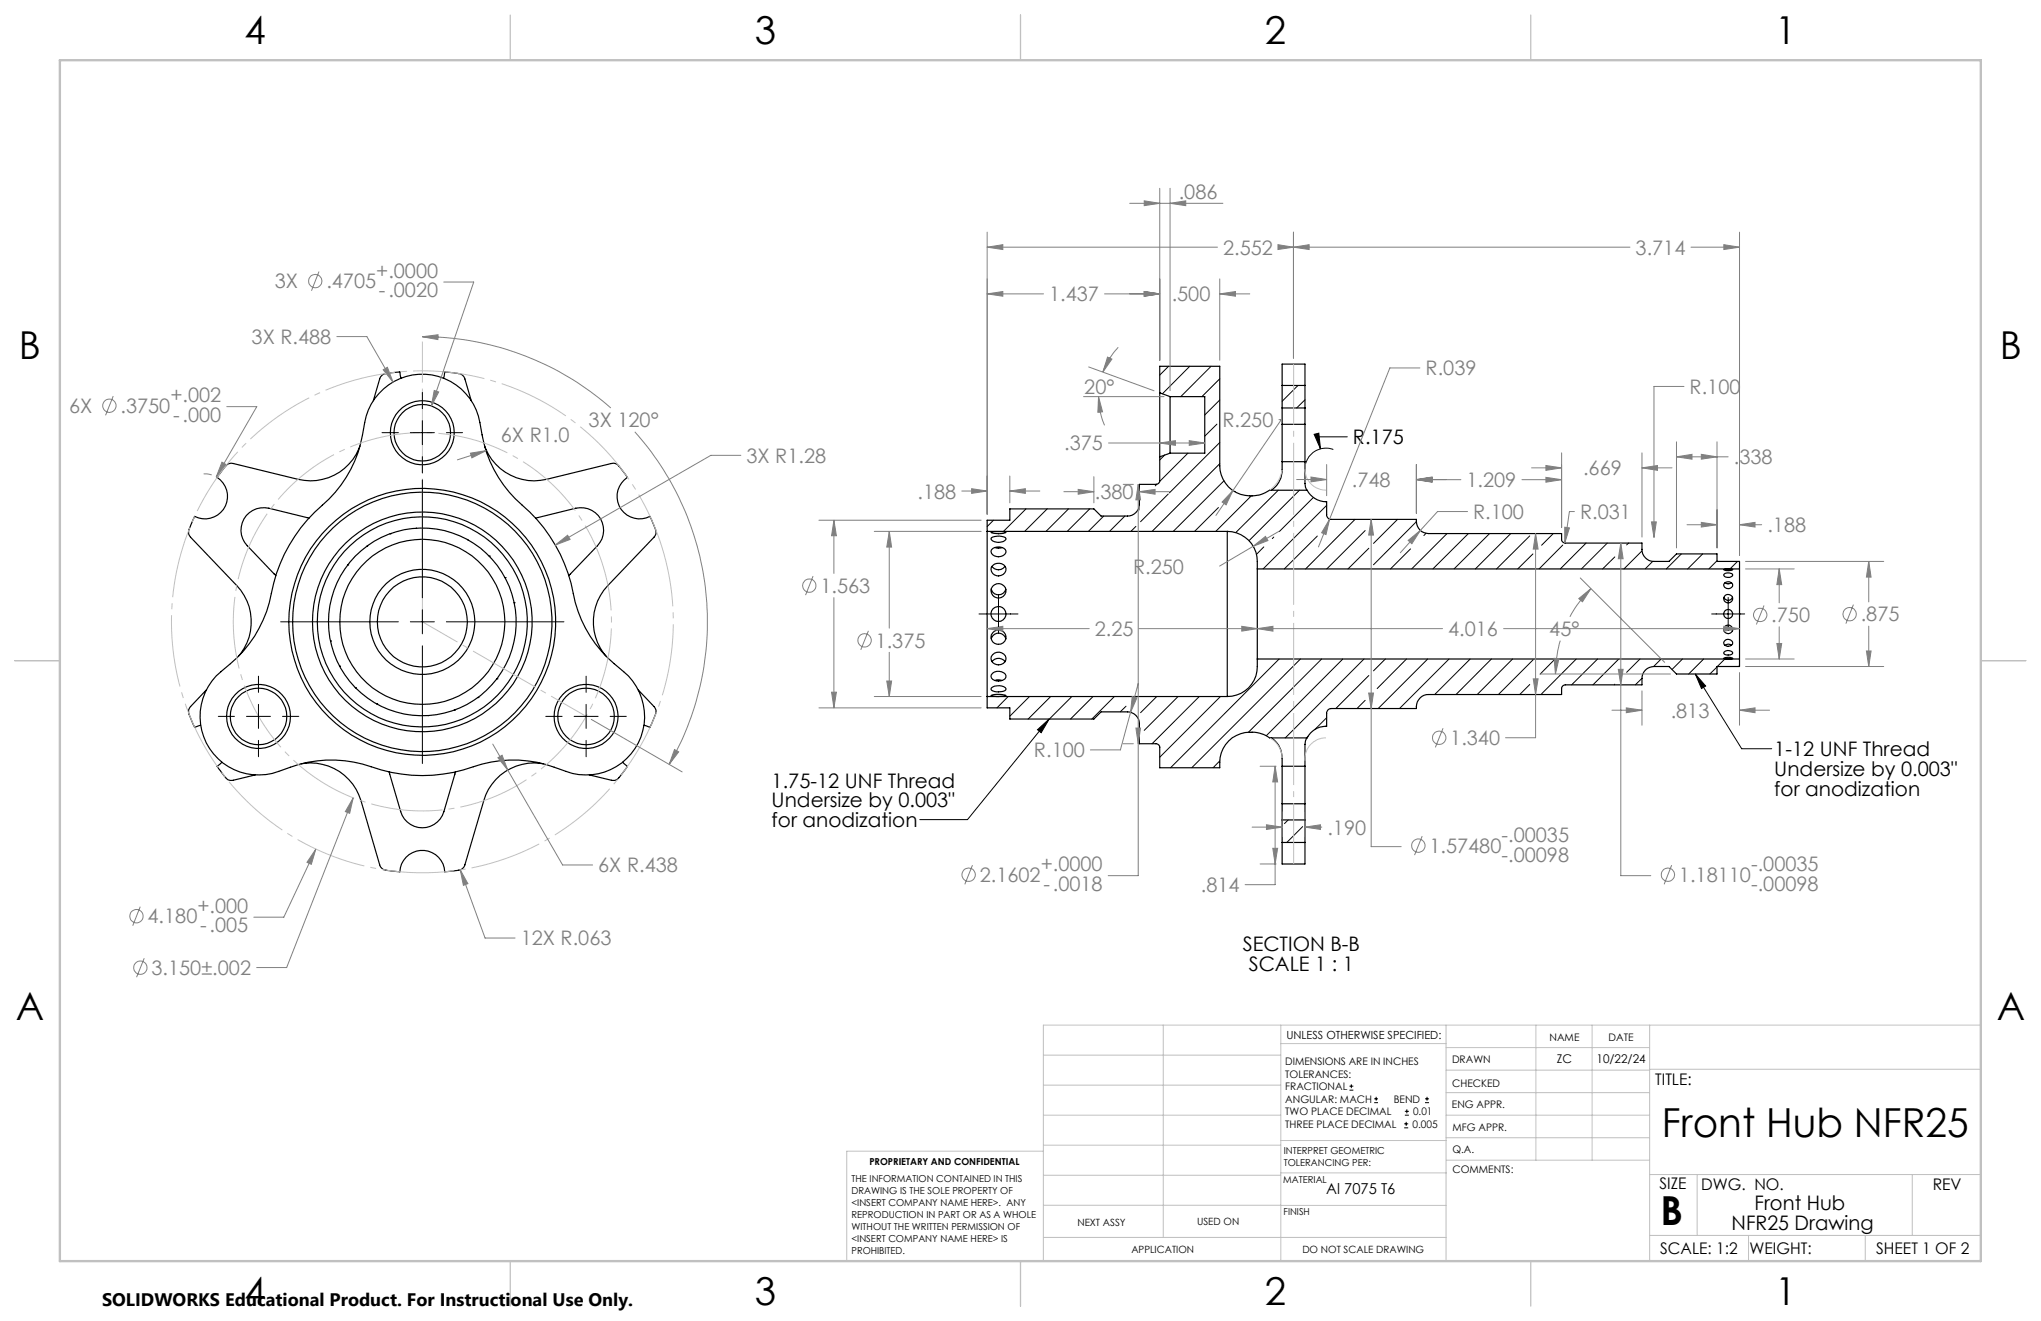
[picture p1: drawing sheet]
<svg xmlns="http://www.w3.org/2000/svg" width="432mm" height="279mm" viewBox="0 0 432 279" stroke-linecap="round" stroke-linejoin="round" font-family="sans-serif">
<g fill="none" stroke="#000" stroke-width=".25">
<path d="M76.2 94.3a11.1 11.1 0 0 1-13.1 7.1l-13.7-3.4a1.78 1.78 0 0 0-2.1 1.2l-1.4 1.8a4.8 4.8 0 0 1 1.6 6.4 4.8 4.8 0 0 1-6.3 1.8l-.6 1.4a3.6 3.6 0 0 0-.6 2.5l.3 .5 9.8 10.3a11.1 11.1 0 0 1 .4 14.8M80.2 83.3a12.4 12.4 0 0 1 12.6-3.7 12.4 12.4 0 0 1 8.7 9.8 26.4 26.4 0 0 0 9 17.5 33.6 33.6 0 0 1 11.2 20.6 26.8 26.8 0 0 0 10.2 14.6 12.4 12.4 0 0 1 2.8 15.6 12.4 12.4 0 0 1-14.9 5.5 27.1 27.1 0 0 0-17.8-1.6 34.5 34.5 0 0 1-19.2 1.8l-2.2-.6a27.3 27.3 0 0 0-17.3-1.1 41 41 0 0 1-7.1 2.1 12.4 12.4 0 0 1-12.9-7.3 12.4 12.4 0 0 1 3.4-14.4 26.1 26.1 0 0 0 10.7-16.5 33.6 33.6 0 0 1 12.2-20.1 26.5 26.5 0 0 0 7.6-16.1 12 12 0 0 1 3-6.1zM84.8 80l-.2-1.3-1.5 .1a3.8 3.8 0 0 0-2.5 .8l-.3 .6-1.3 4.5M93.8 80l.3-1.3 1.5 .1a3.8 3.8 0 0 1 2.4 .8l.4 .6 1.3 4.5M102.5 94.3a11.1 11.1 0 0 0 13.1 7.1l13.7-3.4a1.78 1.78 0 0 1 2.1 1.2l1.4 1.8a4.8 4.8 0 0 0-1.6 6.4 4.8 4.8 0 0 0 6.3 1.8l.6 1.4a3.6 3.6 0 0 1 .6 2.5l-.3 .5-9.8 10.3a11.1 11.1 0 0 0-.4 14.8M245.4 83.1v-5.6h12.7v21a6.7 6.7 0 0 0 10.5 5.2h7.9a4.6 4.6 0 0 0 4.2 2.4v2.8a.96 .96 0 0 0 1 1h17.9a2.65 2.65 0 0 0 2.6 3h28.2v1.2a.78 .78 0 0 0 .8 .8h16.2a3.5 3.5 0 0 0 .7 3.1 2.33 2.33 0 0 0 1.8 .7h3.2l1.6-1.5h8.6v1.5h4.7v1.6M245.4 96.6v5a.78 .78 0 0 1-.8 .8h-3.5v4.2a2.53 2.53 0 0 1-2.6 2.5h-5.6l-1.5-1.5h-17.8v2.4h-4.8v2.4M245.4 83.1v13.5M245.4 83.1l2.1 .8M247.5 83.9v11.9M247.5 83.9h7.4v11.9h-7.4M247.5 95.8l-2.1 .8"/>
<path d="M271.3 97.6v.9a5.4 5.4 0 0 1-2.4 5.2M271.3 86.3v3.4M271.3 81.5v-4.5h4.8v4.5M271.3 89.7h4.8M271.3 86.3h4.8M271.3 81.5h4.8M271.3 81.5v4.8M271.3 89.7v7.9M271.3 97.6h4.8M276.1 97.6v4.2a2.96 2.96 0 0 0 .4 1.9M276.1 86.3v3.4M276.1 81.5v4.8"/>
<path d="M276.1 89.7v7.9M65.4 109.6l-8.5-2.1a4.8 4.8 0 0 0-5.3 2.3 4.8 4.8 0 0 0 .7 5.6l6 6.3M73.6 119.5h.1M77.6 115.5h.1M82.5 112.9h.1M88.1 111.7h.1M99 114.2h.1M103.5 117.6h.1M113.3 109.6l8.5-2.1a4.8 4.8 0 0 1 5.3 2.2 4.8 4.8 0 0 1-.7 5.7l-6.1 6.3M208.8 112.4v34.9M208.8 112.4h50.8M209.7 112.6l.7-.2 2.4 .2a4.1 4.1 0 0 1-3.1 0z"/>
<path d="M209.7 113.8a2.82 2.82 0 0 1 3.1 .1 1.77 1.77 0 0 1-2.4 .7l-.6-.4zM209.9 119.8a1.69 1.69 0 0 0 2.7 0M210 119.6a1.71 1.71 0 0 1 2.8 .7 1.56 1.56 0 0 1-1.7 1.5 1.56 1.56 0 0 1-1.4-1.8zM210 116a1.99 1.99 0 0 1 2.8 .6 1.67 1.67 0 0 1-1.5 1.2 1.67 1.67 0 0 1-1.6-1.1zM210.5 115.8l.7 .2 .8-.2M259.6 112.4v34.9M259.6 112.4a6.3 6.3 0 0 1 6.4 6.3v1.6M69.9 135.6h.1M106.9 122.2h.1M108.8 127.5h.1M209.7 124.6a1.58 1.58 0 0 0 1.5 1.2 1.58 1.58 0 0 0 1.6-1.2M209.7 135.1a1.57 1.57 0 0 1 1.6-1.2 1.57 1.57 0 0 1 1.5 1.2"/>
<path d="M209.9 139.9a1.69 1.69 0 0 1 2.7 0M210 138.5a1.59 1.59 0 0 1 1.8-.5 1.59 1.59 0 0 1 1 1.6 1.59 1.59 0 0 1-1.9 1 1.59 1.59 0 0 1-1.2-1.7zM266 120.3v19.1M266 139.4a7 7 0 0 1-1.8 6.1 6.3 6.3 0 0 1-4.6 1.8M266 120.3h102M266 139.4h102M364.7 139.2a2.23 2.23 0 0 1 1.9 0l-1 .2zM364.7 120.5l.2-.1a1.93 1.93 0 0 1 1.6 .1 2.58 2.58 0 0 1-1.8 0zM364.7 133.4a.94 .94 0 0 1 .9-.7 .94 .94 0 0 1 .9 .7M364.8 137.9a1.21 1.21 0 0 1 1.8 .2 1.25 1.25 0 0 1-1.9 0zM364.8 121.4a1.33 1.33 0 0 1 1.8 .2 1.1 1.1 0 0 1-1.9 0zM364.8 123.4a1.02 1.02 0 0 1 1-.4 1.02 1.02 0 0 1 .8 .8 .97 .97 0 0 1-1 .7 .97 .97 0 0 1-.9-.9z"/>
<path d="M364.9 136.5l.2-.1a.97 .97 0 0 1 1.2 .1M364.9 123.2l.5 .3 .9-.2M364.9 135.5a.94 .94 0 0 1 1.1-.2 .94 .94 0 0 1 .5 .9 1.03 1.03 0 0 1-1 .5 1.03 1.03 0 0 1-.8-.8zM366.5 126.3a.96 .96 0 0 1-.9 .7 .96 .96 0 0 1-.9-.6M368 139.4v1.6h-4.7v1.6h-8.6l-1.6-1.6h-3.2a2.53 2.53 0 0 0-2.5 2.5v1.4h-16.2a.78 .78 0 0 0-.8 .8v1.2h-28.2a2.63 2.63 0 0 0-2.6 3h-17.9a.97 .97 0 0 0-1 1v2.7a4.5 4.5 0 0 0-4.2 2.5h-7.9a6.7 6.7 0 0 0-7.3-.3 6.7 6.7 0 0 0-3.2 6.6h-12.7v-4.3a.78 .78 0 0 0-.8-.8h-3.5v-4.2a2.53 2.53 0 0 0-2.6-2.5h-5.6l-1.5 1.5h-17.8v-2.4h-4.8v-2.4M368 120.3v19.1M43.6 145.9l-3.3 3.5a1.89 1.89 0 0 0 0 2.4l.9 2 1.2-.4M71.8 140.9h.1M75.2 145.5h.1M79.7 148.9h.1M90.6 151.3v.1M96.1 150.2h.1"/>
<path d="M101.1 147.5h.1M105.1 143.6h.1M135 145.9l3.4 3.5a1.89 1.89 0 0 1 0 2.4l-.9 2-1.3-.4M208.8 147.3h50.8M209.7 147.1a4.6 4.6 0 0 1 3.1 0l-.2 .1-1.4 .1zM209.7 145.5a2.39 2.39 0 0 1 3.1 .2 .87 .87 0 0 1-1 .6h-.9a1.3 1.3 0 0 1-1.2-.5zM210 142.4a1.9 1.9 0 0 1 2.8 .5 1.53 1.53 0 0 1-1.9 1.1 1.11 1.11 0 0 1-1.2-1.3zM210.5 143.9l.4-.1 1.1 .1M268.9 156.1a4.9 4.9 0 0 1 2.4 4.9v1.1M276.5 156.1a6.6 6.6 0 0 0-.4 3.5v2.5M47 161.2l-1.1 .9 1.1 1.5a2.25 2.25 0 0 0 2.1 1.5l4.9-1.2M63.7 161.5a11.2 11.2 0 0 1 12.7 7.9l3.9 13.5a1.83 1.83 0 0 0 2.1 1.2l2.2 .3a4.7 4.7 0 0 1 4.7-4.5 4.7 4.7 0 0 1 4.8 4.5l1.9-.2a2.52 2.52 0 0 0 2.2-.9l4.1-13.9a11.1 11.1 0 0 1 12.7-7.9"/>
<path d="M82.3 163.3l2.5 8.4a4.8 4.8 0 0 0 4.5 3.4 4.8 4.8 0 0 0 4.6-3.4l2.4-8.4M131.7 161.2l1.1 .9-1.1 1.5a2.25 2.25 0 0 1-2.1 1.5l-4.9-1.2M271.3 170v3.4M271.3 178.2v4.5h4.8v-4.5M271.3 170h4.8M271.3 173.4h4.8M271.3 178.2h4.8M271.3 162.1v7.9M271.3 173.4v4.8M271.3 162.1h4.8M276.1 170v3.4M276.1 162.1v7.9"/>
<path d="M276.1 173.4v4.8"/>
<circle cx="89.3" cy="91.5" r="6"/>
<circle cx="89.4" cy="91.5" r="6.8"/>
<circle cx="89.3" cy="131.5" r="28.2"/>
<circle cx="89.3" cy="131.5" r="22.2"/>
<circle cx="89.3" cy="131.5" r="27.4"/>
<circle cx="89.3" cy="131.5" r="11.1"/>
<circle cx="89.3" cy="131.5" r="19.9"/>
<circle cx="89.4" cy="131.6" r="9.5"/>
<circle cx="89.4" cy="131.5" r="17.5"/>
<circle cx="89.4" cy="131.5" r="23.2"/>
<circle cx="211.2" cy="129.9" r="1.58"/>
<circle cx="211.3" cy="124.9" r="1.57"/>
<circle cx="211.3" cy="134.7" r="1.54"/>
<circle cx="365.6" cy="133.1" r=".92"/>
<circle cx="365.6" cy="129.9" r=".95"/>
<circle cx="365.6" cy="126.6" r=".93"/>
<circle cx="54.7" cy="151.5" r="6"/>
<circle cx="54.7" cy="151.5" r="6.8"/>
<circle cx="124" cy="151.5" r="6"/>
<circle cx="124" cy="151.5" r="6.8"/>
</g>
<g fill="none" stroke="#000" stroke-width=".21">
<path d="M247.2 77.5l-1.8 1.8M251.7 77.5l-5.8 5.8M256.2 77.5l-6.4 6.4M80.8 91.5h3.5M86.8 91.5h5.1M89.4 83v3.4M89.4 89v5.1M89.4 96.6v3.4M94.4 91.5h3.5M246.4 96.2l-1 1.1M251.3 95.8l-5.9 6M257.5 89.7l-2.6 2.6"/>
<path d="M258.1 80.1l-3.8 3.8M258.1 84.6l-3.2 3.2M258.1 93.6l-10.7 10.6M258.1 98.1l-14.4 14.3M274.6 81.5l-3.3 3.4M276.1 84.6l-1.8 1.7M278 91.9l1-.3 .4 3.3zM282.1 95.1a4.4 4.4 0 0 0-5.8 2.9M285 92.4h-6.3l.7 2.5M89.4 101.5v24.9M210.2 110l-1.4 1.4M217.1 107.6l-4.8 4.8"/>
<path d="M221.5 107.6l-4.7 4.8M226.1 107.6l-4.8 4.8M230.5 107.6l-4.7 4.8M233.5 109.1l-3.2 3.3M238 109.1l-3.3 3.3M240.3 111.3l-1 1.1M244.8 102.4l-.4 .4M247.2 104.5l-5.9 5.8M257.8 107.4l-5.1 5M258.9 101.7l-10.7 10.7M261.2 104h.1M264.7 104.9l-7.5 7.5"/>
<path d="M267.4 115.7l-1.6 1.6M269.5 113.6l-.3 .3M270.4 103.7l-9 8.9M274.9 103.7l-10.7 10.7M277.8 105.2l-7.1 7.2M278.7 113.4l-7 6.9M280.7 106.9l-13.5 13.4M286.7 109.9l-10.5 10.4M288.8 112.2l-8.1 8.1M289.6 116l-4.4 4.3M295.7 109.9l-5.1 5M298.4 116.1l-4.2 4.2"/>
<path d="M299.6 110.3l-9 9.2M301.7 112.8l-.5 .5M306.1 112.9l-7.4 7.4M310.7 112.9l-7.6 7.4M315.1 112.9l-7.5 7.4M319.6 112.9l-7.5 7.4M323.6 113.3l-7 7M324.3 117.2l-3.2 3.1M328.6 112.9l-2.5 2.4M330.6 115.3l-5 5M335.6 114.9l-5.5 5.4M340 114.9l-5.4 5.4"/>
<path d="M341.6 117.8l-2.5 2.5M344.6 114.9l-.5 .4M347.4 116.5l-3.8 3.8M349.6 118.7l-1.5 1.6M355.7 117.2l-3.2 3.1M360.2 117.2l-3.2 3.1M363.3 118.6l-1.8 1.7M367.6 118.7l-1.6 1.6M59.4 131.5h24.9M86.8 131.5h5.1M89.4 129v5.1M89.4 136.6v24.9"/>
<path d="M94.4 131.5h24.9M207.1 129.9h8.3M211.2 125.7v8.3M266.1 139.4l-.1 .1M270.6 139.4l-23 23M275.1 139.4l-23 23M279.6 139.4l-15.5 15.5M284.1 139.4l-16.2 16.2M288.6 139.4l-16.7 16.7M293.1 139.4l-2.5 2.5M297.6 139.4l-6.2 6.2M302 139.4l-10.4 10.5"/>
<path d="M306.6 139.4l-10.5 10.5M311 139.4l-7.5 7.5M315.5 139.4l-7.5 7.5M320 139.4l-7.5 7.5M324.4 139.5l-7.4 7.4M329 139.4l-3.2 3.2M333.5 139.4l-7.4 7.4M338 139.4l-5.5 5.5M342.4 139.5l-5.4 5.4M347 139.4l-2.9 2.8M351.4 139.4l-1.6 1.6M356 139.4l-2.3 2.2"/>
<path d="M360.4 139.4l-3.1 3.2M362.1 129.9h7M364.9 139.4l-1.6 1.6M365.6 126.4v6.9M46.2 151.5h3.4M52.1 151.5h5.1M54.7 143v3.4M54.7 149v5.1M54.7 156.6v3.5M59.8 151.5h3.4M115.5 151.5h3.4M121.5 151.5h5"/>
<path d="M124 143v3.4M124 149v5.1M124 156.6v3.5M129.1 151.5h3.4M213.3 147.3l-2.4 2.4M217.8 147.3l-4.2 4.2M219.5 154.3l2.5-2.2-1.7 2.9zM222 152.1l-17.3 21.3h-10.1M222.3 147.3l-4.8 4.8M226.8 147.3l-4.8 4.8M231.2 147.3l-4.7 4.8M235.8 147.3l-4.8 4.8"/>
<path d="M238.2 149.4l-1.2 1.2M244.7 147.3l-3.4 3.4M249.2 147.3l-7.1 7.2M253.7 147.3l-10 10M258.2 147.3l-12.8 12.9M276.8 155.7l-.4 .4M280.7 151.8l-2.5 2.5M288.8 148.1l-1.7 1.8M289.6 142.9l-7 7M323.6 144.8l-2.1 2.1M341.6 144.7l-.1 .2M347.4 143.5l-1.4 1.4"/>
<path d="M358.7 142.6l2.2 2.5-.9 .5zM358.7 142.6l9.8 15.8h6.3M363.3 141.1l-1.6 1.5M368 140.8l-.2 .2M258.1 160.9l-1.5 1.5M272.5 173.4l-.8 .8M275.6 174.8l-3.4 3.4M285.5 230.6h.8M285.5 229.7h.8M285.9 229.3v.9M290.7 233.2h.8M290.7 232.4h.8"/>
<path d="M291.1 232v.8M297.1 238.5h.8M297.1 237.7h.8M297.2 235.9h.9M297.2 235.1h.9M297.5 237.3v.8M297.6 234.6v.9M301.5 233.2h.8M301.5 232.4h.8M301.9 232v.8"/>
</g>
<g fill="none" stroke="#808080" stroke-width=".21">
<path d="M245.4 39.8v36.4M247.5 39.8v42.8M67.5 57.4l-1.6 4.1M93.9 59.7h6.3l-8.9 26.2M208.8 52.3l3.4-.5v1zM208.8 49.1v59.7M208.8 52.3h48.8M239 43h19.7M242.1 42.5l3.3 .5-3.3 .5zM247.5 43l3.4-.5v1zM258.1 59v17.2M270.4 51.8l3.2 .5-3.2 .5z"/>
<path d="M270.5 52.3h74.3M273.6 52.3l3.4-.5v1zM273.6 49.1v26.6M357.8 52.3h10.2M364.7 51.8l3.3 .5-3.3 .5zM368 49.1v68.4M71.3 71.2h6.3l5.5 9.6M81.1 78.2l.9-.5 1.1 3.1zM89.4 71.2l3.3-.4-.1 1zM89.4 71.2a60.4 60.4 0 0 1 39.8 15.1M208.8 62.2l3.4-.5v1zM208.8 62.2h12"/>
<path d="M230.3 77.6l13.9 5.1M233.7 62.2h11.7M234.3 75.5l.9 .5-1.9 2.7zM236.6 73.4l-.4 .5a14.5 14.5 0 0 0-2.9 4.8M242.1 61.7l3.3 .5-3.3 .5zM258.1 62.2l3.3-.5v1zM258.1 62.2h6.3M300.4 77.8h-6.4l-12.7 32M24 83.8l-1.7 4M47 97.8l.8 .4-2 2.7zM48 86h6.3l-8.5 14.9M91.9 82.6l.9 .3-1.5 3z"/>
<path d="M99.5 95.8l3.3-.5-3 1.5zM102.8 95.3l-6 2M134.3 91.3a60.3 60.3 0 0 1 7.3 70.4M156.7 96.3h-6.3l-32.9 19M229.2 83.9h17.1M232.4 83.9l.9 3.2-1 .1zM232.4 83.9a15.9 15.9 0 0 0 1.3 6.1M234.5 93.7h20.4M245.4 93.7l3.3-.5v1zM251.6 93.2l3.3 .5-3.3 .5zM270.6 88.8h.5l-10.3 15M280.7 98.2v6.6"/>
<path d="M299.6 98.2v10.4M324 99h6.4M327.1 98.5l3.3 .5-3.3 .5zM330.4 95.8v15.8M347.4 99l3.3-.5v1zM347.4 95.8v17.8M347.4 99h6.3M354.7 96.6l3.3-.5v1zM354.7 93.5v22.4M354.7 96.6h10.9M356.3 81.7h-6.4v32M359.9 96.1l3.4 .5-3.4 .5z"/>
<path d="M363.3 93.5v22.4M43.1 100.2l1.7 .2M117.5 115.3l2.6-2.1 .5 .9zM173.2 110h34.4M176.4 110l.6 3.3h-1.1zM176.4 110v11.3M185 112.4h22.6M188.1 112.4l.5 3.3h-1zM188.1 112.4v20.5M203.5 103.9h5.3M205.6 103.4l3.2 .5-3.2 .5zM213.6 103.9l3.3-.5v1z"/>
<path d="M213.6 100.7v5.7M213.6 103.9h6.4M225.1 104h6.3M228.1 103.5l3.3 .5-3.3 .5zM231.4 100.8v5.6M237.6 102.4h2.2M240.8 102.4l.5 3.3h-1zM240.8 102.4v82.8h-6.3M241.1 104l3.3-.5v1zM241.1 107.2v.7M241.1 104h6.3M260.8 103.8l-1.4 3-.8-.6z"/>
<path d="M260.8 103.8l-3.6 5.2M265.1 115.5l2.6-2 .6 .8zM265.1 115.5l-7.1 4.2M270.6 112.4l-5.5 3.1M274.3 101.4h6.4M277.4 100.9l3.3 .5-3.3 .5zM281.3 109.8l-.8 3.3-.9-.4zM281.3 109.8l-2.4 5.9M290.1 109.9l.5 3.3h-1zM290.1 109.9v69.2h6.3M297.9 114.3l2.6-2.1-1.8 2.8zM299.6 101.5l3.4-.5v1z"/>
<path d="M299.6 101.4l3.4-.5v1zM299.6 101.4l9.5 .1M300.5 112.2l-4.2 4.7M310.5 108.2h-6.4l-3.6 4M322 101.5h8.4M324.9 112.9l.5 3.2h-1zM324.9 112.9v43.1h-6.4M327.1 101l3.3 .5-3.3 .5zM331 111.5l1 .2-1 3.2zM333.1 108.2h-1.1l-1 6.7M342.9 114.9l.5 3.3h-1zM342.9 114.9v70.3h6.3"/>
<path d="M349.4 110.4h1l-.5 3.3zM356.9 111h6.4M359.9 110.5l3.4 .5-3.4 .5zM368 111l3.3-.5v1zM368 111h4.7M369.3 118.7h29.2M395.4 118.7l.5 3.4h-1zM395.4 118.7v8.6M172 121.8l-1.6 4.1M176.4 126.4v23.3M183.7 133.4l-1.6 4M188.1 138v9.3"/>
<path d="M208.8 133l3.4-.5v1zM208.8 133h21.6M241 133h64.2M262.7 132.5l3.3 .5-3.3 .5zM266 133l3.3-.5v1zM318.1 133h49.9M328.8 139.2l1 .1-.7 3.3zM330.1 135.5a27.5 27.5 0 0 0-1 7.1M334 126.6l2.6-2.1-1.8 2.8zM334.3 122.2l17.9 17.9M336.6 124.5a26.3 26.3 0 0 0-4.5 6M364.7 132.5l3.3 .5-3.3 .5z"/>
<path d="M369.3 120.3h10.3M369.3 139.4h10.3M373.2 128.1l-1.6 4M375.9 136.1h1l-.5 3.3zM376.4 120.3l.5 3.3h-1zM376.4 120.3v7.2M376.4 132.6v6.8M392.1 127.9l-1.6 4M394.9 137.7h1l-.5 3.3zM395.4 132.4v8.6M104.2 157.4l14.8 25.6h6.4M125.1 152.2l19.2 11.1"/>
<path d="M142.7 158.5l.9 .5-2 2.7zM173.2 149.7h34.4M175.9 146.4h1.1l-.6 3.3zM185 147.3h22.6M187.6 144h1l-.5 3.3zM237.6 157.3h2.2M239.2 150.7l-2.2 7.9h-6.3M239.5 147.3l1 .3-1.3 3.1zM240.3 154h1l-.5 3.3zM240.8 144.5l-1.6 6.2M289.6 146.6h1l-.5 3.3zM305.3 154l-1.6 4.1"/>
<path d="M324.4 143.6h1l-.5 3.3zM325.9 142.6h27.5M341 150.2h6.4M342.4 141.6h1l-.5 3.3zM344.1 149.7l3.3 .5-3.3 .5zM347.4 146.1v7.3M368 150.2l3.3-.5v1zM368 142.2v11.2M368 150.2h6.4M369.3 141h29.2M66.8 179.6l-.9 3.2-1-.4zM66.8 179.6l-6.8 14.4h-6.3"/>
<path d="M74.7 168.8l-.7 3.2-.9-.3zM74.7 168.8l-14.1 35.8h-6.3M105.3 160.3l.9-.6 1.2 3.2zM264.9 174.9h6.4M266.6 162.1h3.4M267.9 174.4l3.4 .5-3.4 .5zM269.3 179.4h1l-.5 3.3zM269.8 162.1l.5 3.3h-1zM269.8 162.1v25h-6.4M271.3 171.8v5.1M276.1 174.9l3.3-.5v1zM276.1 171.8v5.1"/>
<path d="M276.1 174.9h3.5M300.9 176.8l-1.6 4.1M29.7 191.8l-1.6 4M97.4 184l1.6 2.9-1 .4zM97.4 184l5.2 14.4h6.4M205.7 183l-1.6 4M266.6 182.7h3.4M353.7 183l-1.6 4M30.5 202.7l-1.6 4"/>
<circle cx="66.7" cy="59.5" r="1.41"/>
<circle cx="23.1" cy="85.8" r="1.41"/>
<circle cx="171.2" cy="123.9" r="1.4"/>
<circle cx="182.9" cy="135.4" r="1.41"/>
<circle cx="372.4" cy="130.1" r="1.42"/>
<circle cx="391.3" cy="129.9" r="1.4"/>
<circle cx="304.5" cy="156" r="1.41"/>
<circle cx="300.1" cy="178.9" r="1.41"/>
<circle cx="28.9" cy="193.8" r="1.4"/>
<circle cx="204.9" cy="185" r="1.41"/>
<circle cx="352.9" cy="185" r="1.41"/>
<circle cx="29.7" cy="204.7" r="1.42"/>
</g>
<path d="M127.6 119.8a40 40 0 0 0-67-16.1 40 40 0 0 0 18.4 66.5 40 40 0 0 0 49.2-48.4l-.6-2" fill="none" stroke="#c0c0c0" stroke-width=".21" stroke-dasharray="15.2 1.3 1.3 1.3" stroke-dashoffset="5.8" stroke-linecap="butt"/>
<path d="M140.1 116a53.1 53.1 0 0 0-88.9-21.4 53.1 53.1 0 0 0 24.4 88.2 53.1 53.1 0 0 0 65.3-64.1l-.8-2.7" fill="none" stroke="#c0c0c0" stroke-width=".21" stroke-dasharray="15.2 1.3 1.3 1.3" stroke-dashoffset="2.8" stroke-linecap="butt"/>
<g fill="none" stroke="#c0c0c0" stroke-width=".21">
<path d="M271.3 99.3a6.5 6.5 0 0 1-2.7 4.4M276.1 99.2a4.5 4.5 0 0 0 4.4 4.5M268.6 156.1a4.9 4.9 0 0 1 2.7 4.3M280.5 156.1a4.5 4.5 0 0 0-4.4 4.8M246.1 216.8v44.9M271 216.8v49.9M305.9 216.8v49.9M324.9 216.8v28.6M336.8 216.8v28.6M349 216.8v49.9M419.1 216.8h-198.4v49.9M220.7 235.9h50.3"/>
<path d="M220.7 229.5h50.3M220.7 223.2h50.3M271 220.7h34.9M305.9 231.1h43.1M305.9 226.3h43.1M305.9 221.6h43.1M305.9 235.9h43.1M349 226.2h70.1M220.7 254.9l85.2 .1M220.7 248.6h50.3M220.7 242.2h50.3M220.7 243.5h-41.6v23.2"/>
<path d="M271 248.1h35M271 241.2h35M305.9 240.6h43.1M306 245.4h43M349 248.4h70.1M359.1 248.4v12.9M404.6 248.4v12.9M220.7 261.7h85.2M349 261.3h70.1M369.9 261.3v5.4M394.6 261.3v5.4"/>
</g>
<path d="M273.7 77v105.7" fill="none" stroke="#c0c0c0" stroke-width=".21" stroke-dasharray="15.2 1.3 1.3 1.3" stroke-dashoffset="2.4" stroke-linecap="butt"/>
<path d="M89.4 131.5v-59.3" fill="none" stroke="#c0c0c0" stroke-width=".21" stroke-dasharray="15.2 1.3 1.3 1.3" stroke-dashoffset="6.6" stroke-linecap="butt"/>
<path d="M89.4 131.5l34.6 20" fill="none" stroke="#c0c0c0" stroke-width=".21" stroke-dasharray="15.2 1.3 1.3 1.3" stroke-dashoffset="6.7" stroke-linecap="butt"/>
<path d="M107.9 3.2v9.5M215.9 3.2v9.5M323.8 3.2v9.5M3.1 139.7h9.6M419.1 139.7h9.5M107.9 266.7v9.6M215.9 266.7v9.6M323.8 266.7v9.6" fill="none" stroke="#c0c0c0" stroke-width=".25"/>
<path d="M12.7 12.7h406.4v254h-406.4z" fill="none" stroke="#c0c0c0" stroke-width=".5"/>
<path d="M219.5 154.3l2.5-2.2-1.7 2.9zM358.7 142.6l2.2 2.5-.9 .5z" fill="#000"/>
<g fill="#808080">
<path d="M247.5 43l3.4-.5v1zM242.1 42.5l3.3 .5-3.3 .5z"/>
<path d="M91.9 82.6l-.6 3.3 1.5-3zM47 97.8l-1.2 3.1 2-2.7zM117.5 115.3l3.1-1.2-.5-.9zM99.5 95.8l.3 1 3-1.5zM97.4 184l.6 3.3 1-.4zM105.3 160.3l2.1 2.6-1.2-3.2zM81.1 78.2l2 2.6-1.1-3.1zM208.8 62.2l3.4-.5v1zM242.1 61.7l3.3 .5-3.3 .5zM242.1 61.7l3.3 .5-3.3 .5zM258.1 62.2l3.3-.5v1zM188.1 112.4l.5 3.3h-1zM187.6 144h1l-.5 3.3zM176.4 110l.6 3.3h-1.1zM175.9 146.4h1.1l-.6 3.3zM299.6 101.5l3.4-.5v1zM327.1 101l3.3 .5-3.3 .5zM277.4 100.9l3.3 .5-3.3 .5zM299.6 101.4l3.4-.5v1zM327.1 98.5l3.3 .5-3.3 .5zM347.4 99l3.3-.5v1zM376.4 120.3l.5 3.3h-1zM375.9 136.1h1l-.5 3.3zM290.1 109.9l.5 3.3h-1zM289.6 146.6h1l-.5 3.3zM342.9 114.9l.5 3.3h-1zM342.4 141.6h1l-.5 3.3zM234.3 75.5l.9 .5-1.9 2.7zM232.4 83.9l.9 3.2-1 .1zM260.8 103.8l-2.2 2.4 .8 .6zM395.4 118.7l.5 3.4h-1zM394.9 137.7h1l-.5 3.3zM267.9 174.4l3.4 .5-3.4 .5zM276.1 174.9l3.3-.5v1zM239.5 147.3l-.3 3.4 1.3-3.1zM265.1 115.5l3.2-1.2-.6-.8zM324.9 112.9l.5 3.2h-1zM324.4 143.6h1l-.5 3.3zM297.9 114.3l.8 .7 1.8-2.8zM331 111.5v3.4l1-3.2zM359.9 110.5l3.4 .5-3.4 .5zM368 111l3.3-.5v1zM349.4 110.4l.5 3.3 .5-3.3zM344.1 149.7l3.3 .5-3.3 .5zM368 150.2l3.3-.5v1zM281.3 109.8l-1.7 2.9 .9 .4zM240.3 154h1l-.5 3.3zM240.8 102.4l.5 3.3h-1zM269.8 162.1l.5 3.3h-1zM269.3 179.4h1l-.5 3.3zM251.6 93.2l3.3 .5-3.3 .5zM245.4 93.7l3.3-.5v1zM241.1 104l3.3-.5v1zM228.1 103.5l3.3 .5-3.3 .5zM213.6 103.9l3.3-.5v1zM205.6 103.4l3.2 .5-3.2 .5zM208.8 133l3.4-.5v1zM262.7 132.5l3.3 .5-3.3 .5zM266 133l3.3-.5v1zM364.7 132.5l3.3 .5-3.3 .5zM334 126.6l2.6-2.1-1.8 2.8zM328.8 139.2l1 .1-.7 3.3zM359.9 96.1l3.4 .5-3.4 .5zM354.7 96.6l3.3-.5v1z"/>
</g>
<path d="M278 91.9l1-.3 .4 3.3z" fill="#000"/>
<path d="M66.8 179.6l-1.9 2.8 1 .4zM74.7 168.8l-1.6 2.9 .9 .3zM142.7 158.5l.9 .5-2 2.7zM89.4 71.2l3.3-.4-.1 1zM208.8 52.3l3.4-.5v1zM270.4 51.8l3.2 .5-3.2 .5zM273.6 52.3l3.4-.5v1zM364.7 51.8l3.3 .5-3.3 .5z" fill="#808080"/>
<g font-size="8.5">
<text x="351.6" y="240.5">Front Hub NFR25</text>
<text x="351.3" y="259">B</text>
</g>
<g font-size="8.1">
<text x="51.7" y="9.3">4</text>
<text x="159.7" y="9.3">3</text>
<text x="267.6" y="9.3">2</text>
<text x="375.6" y="9.3">1</text>
<text x="4" y="76">B</text>
<text x="423.1" y="76">B</text>
<text x="3.3" y="215.7">A</text>
<text x="422.4" y="215.7">A</text>
<text x="51.7" y="276">4</text>
<text x="159.7" y="276">3</text>
<text x="267.6" y="276">2</text>
<text x="375.6" y="276">1</text>
</g>
<g font-size="4.2" fill="#808080">
<text x="249.4" y="42.1">.086</text>
<text x="258.8" y="53.9">2.552</text>
<text x="346" y="53.9">3.714</text>
<text x="79.6" y="58.7">+.0000</text>
<text x="58.2" y="61">3X</text>
<text x="69" y="61">.4705</text>
<text x="80.2" y="62.8">-.0020</text>
<text x="222" y="63.7">1.437</text>
<text x="247.9" y="63.7">.500</text>
<text x="53.2" y="72.8">3X R.488</text>
<text x="229.4" y="83.3">20°</text>
<text x="301.6" y="79.4">R.039</text>
<text x="357.4" y="83.3">R.100</text>
<text x="14.6" y="87.3">6X</text>
<text x="25.5" y="87.3">.3750</text>
<text x="36" y="85.1">+.002</text>
<text x="36.6" y="89.2">-.000</text>
<text x="106" y="93.6">6X R1.0</text>
<text x="124.5" y="90.4">3X 120°</text>
<text x="225.2" y="95.3">.375</text>
<text x="258.6" y="90.3">R.250</text>
<text x="157.9" y="97.9">3X R1.28</text>
<text x="334.9" y="100.6">.669</text>
<text x="366.8" y="98.2">.338</text>
<text x="194.1" y="105.4">.188</text>
<text x="231.6" y="105.6">.380</text>
<text x="286" y="103">.748</text>
<text x="310.3" y="103.1">1.209</text>
<text x="311.7" y="109.8">R.100</text>
<text x="334.3" y="109.8">R.031</text>
<text x="373.9" y="112.6">.188</text>
<text x="173.6" y="125.4">1.563</text>
<text x="239.7" y="121.3">R.250</text>
<text x="374.7" y="131.6">.750</text>
<text x="393.7" y="131.4">.875</text>
<text x="185.3" y="137">1.375</text>
<text x="231.6" y="134.6">2.25</text>
<text x="306.4" y="134.6">4.016</text>
<text x="327.8" y="134.6">45°</text>
<text x="353.5" y="151.8">.813</text>
<text x="218.8" y="160.2">R.100</text>
<text x="306.8" y="157.6">1.340</text>
<text x="280.8" y="176.5">.190</text>
<text x="317.7" y="178.1">-.00035</text>
<text x="126.6" y="184.5">6X R.438</text>
<text x="220.2" y="184.3">+.0000</text>
<text x="302.4" y="180.4">1.57480</text>
<text x="317.7" y="182.2">-.00098</text>
<text x="370.5" y="184.3">-.00035</text>
<text x="207.3" y="186.5">2.1602</text>
<text x="220.8" y="188.4">-.0018</text>
<text x="254.1" y="188.7">.814</text>
<text x="355.2" y="186.5">1.18110</text>
<text x="370.5" y="188.4">-.00098</text>
<text x="31.2" y="195.3">4.180</text>
<text x="41.8" y="193">+.000</text>
<text x="42.4" y="197.1">-.005</text>
<text x="110.2" y="200">12X R.063</text>
<text x="32" y="206.2">3.150±.002</text>
</g>
<g font-size="4.2">
<text x="286.2" y="94">R.175</text>
<text x="375.4" y="160">1-12 UNF Thread</text>
<text x="163.3" y="166.6">1.75-12 UNF Thread</text>
<text x="375.4" y="164.2">Undersize by 0.003&quot;</text>
<text x="163.3" y="170.8">Undersize by 0.003&quot;</text>
<text x="375.4" y="168.3">for anodization</text>
<text x="163.3" y="174.9">for anodization</text>
<text x="262.9" y="201.1">SECTION B-B</text>
<text x="264.2" y="205.3">SCALE 1 : 1</text>
<text x="371.2" y="255.9">Front Hub</text>
<text x="366.3" y="260.2">NFR25 Drawing</text>
</g>
<text font-size="3.8" x="21.6" y="276.3">SOLIDWORKS Educational Product. For Instructional Use Only.</text>
<g font-size="3.4">
<text x="350.2" y="229.5">TITLE:</text>
<text x="351.1" y="251.6">SIZE</text>
<text x="359.9" y="251.6">DWG. NO.</text>
<text x="408.9" y="251.7">REV</text>
<text x="351.2" y="265.2">SCALE: 1:2</text>
<text x="370.1" y="265.3">WEIGHT:</text>
<text x="396.9" y="265.2">SHEET 1 OF 2</text>
</g>
<text font-size="3.2" x="280.6" y="252.6">Al 7075 T6</text>
<g font-size="2.5">
<text x="329.4" y="224.8">ZC</text>
<text x="337.8" y="224.9">10/22/24</text>
</g>
<text font-size="2.4" x="272.2" y="219.7">UNLESS OTHERWISE SPECIFIED:</text>
<g font-size="2.2">
<text x="327.8" y="220.1">NAME</text>
<text x="340.3" y="220.2">DATE</text>
<text x="271.9" y="225.3">DIMENSIONS ARE IN INCHES</text>
<text x="271.9" y="227.9">TOLERANCES:</text>
<text x="307.2" y="224.9">DRAWN</text>
<text x="271.9" y="230.6">FRACTIONAL</text>
<text x="271.9" y="233.2">ANGULAR: MACH</text>
<text x="294.9" y="233.2">BEND</text>
<text x="307.3" y="229.8">CHECKED</text>
<text x="271.9" y="235.9">TWO PLACE DECIMAL</text>
<text x="271.9" y="238.5">THREE PLACE DECIMAL</text>
<text x="298.8" y="238.5">0.005</text>
<text x="299" y="235.9">0.01</text>
<text x="307.2" y="234.4">ENG APPR.</text>
<text x="307.3" y="239.2">MFG APPR.</text>
<text x="307.3" y="243.9">Q.A.</text>
<text x="307.3" y="248.1">COMMENTS:</text>
</g>
<g font-size="2.1">
<text x="227.9" y="259.2">NEXT ASSY</text>
<text x="253.3" y="259.2">USED ON</text>
<text x="239.3" y="265">APPLICATION</text>
<text x="275.5" y="265.1">DO NOT SCALE DRAWING</text>
</g>
<g font-size="2">
<text x="271.6" y="244.1">INTERPRET GEOMETRIC</text>
<text x="180.2" y="250">THE INFORMATION CONTAINED IN THIS</text>
<text x="183.9" y="246.4">PROPRIETARY AND CONFIDENTIAL</text>
<text x="271.5" y="250.2">MATERIAL</text>
<text x="271.6" y="246.6">TOLERANCING PER:</text>
<text x="180.2" y="252.5">DRAWING IS THE SOLE PROPERTY OF</text>
<text x="180.2" y="255.1">&lt;INSERT COMPANY NAME HERE&gt;. ANY</text>
<text x="180.2" y="257.6">REPRODUCTION IN PART OR AS A WHOLE</text>
<text x="271.5" y="257">FINISH</text>
<text x="180.2" y="260.1">WITHOUT THE WRITTEN PERMISSION OF</text>
<text x="180.2" y="262.6">&lt;INSERT COMPANY NAME HERE&gt; IS</text>
<text x="180.2" y="265.2">PROHIBITED.</text>
</g>
</svg>
